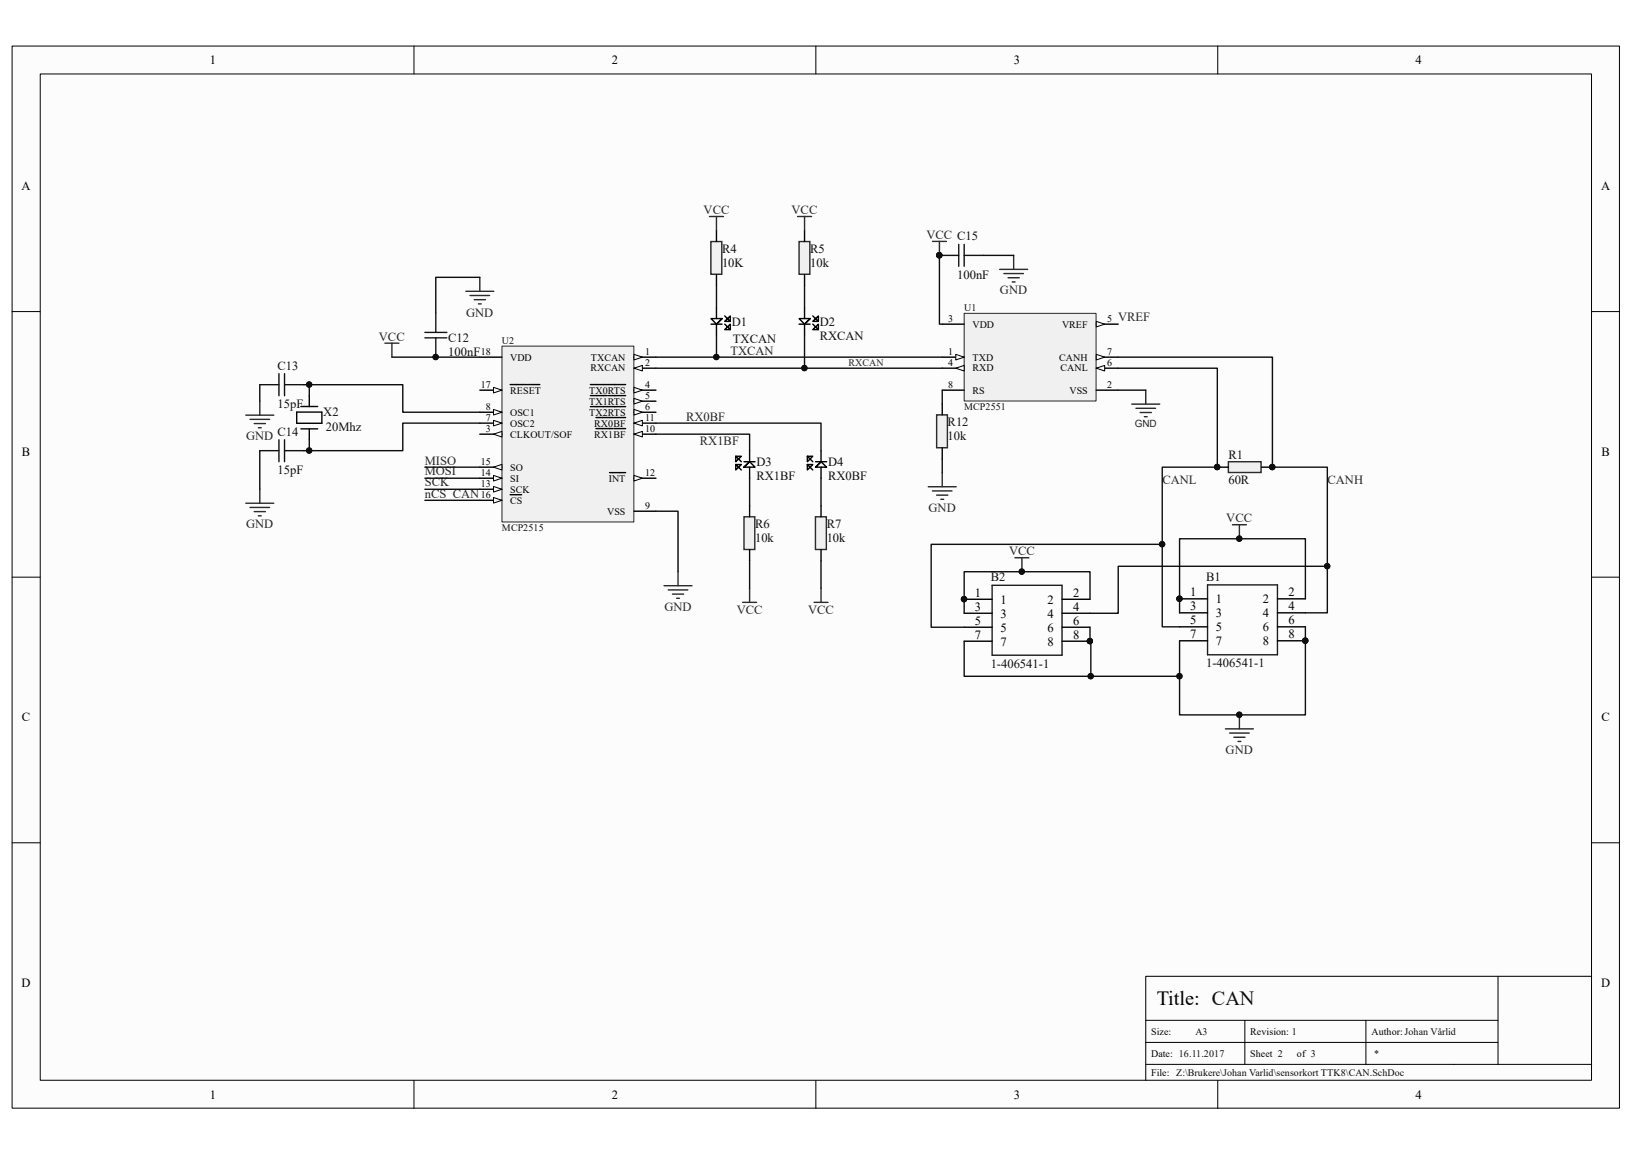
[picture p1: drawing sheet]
<svg xmlns="http://www.w3.org/2000/svg" width="297mm" height="210mm" viewBox="0 0 297 210" stroke-linecap="round" stroke-linejoin="round" font-family="sans-serif">
<path d="M2.2 8.4h292.5v193.3h-292.5z" fill="#fcfcfc"/>
<path d="M2.2 8.4h292.5v193.3h-292.5z" fill="none" stroke="#000" stroke-width=".18"/>
<path d="M7.4 13.5h282.2v183.1h-282.2z" fill="#fcfcfc"/>
<g fill="none" stroke="#000" stroke-width=".18">
<path d="M7.3 13.5h282.3v183.1h-282.3zM75.3 8.4v5.1M148.5 8.4v5.1M221.6 8.4v5.1M2.2 56.7h5.1M289.7 56.7h5.1M2.2 105h5.1M289.7 105h5.1M2.2 153.4h5.1M289.7 153.4h5.1M272.6 177.7v16M289.7 177.7h-81.2v18.9"/>
<path d="M75.3 196.6v5.1M148.5 196.6v5.1M208.5 185.7h64.1M208.5 193.7h81.2M208.5 189.7h64.1M221.6 196.6v5.1M226.6 185.7v8M248.6 185.7v8"/>
</g>
<path d="M175.5 57.1h24v15.9h-24z" fill="#f0f0f0"/>
<path d="M175.5 57h24v16h-24z" fill="none" stroke="#262626" stroke-width=".18"/>
<path d="M171.5 65h4" fill="none" stroke="#000" stroke-width=".25"/>
<path d="M173.9 64.5l1.6 .5-1.6 .5z" fill="#fcfcfc"/>
<path d="M173.9 64.5l1.6 .5-1.6 .5z" fill="none" stroke="#000" stroke-width=".18"/>
<path d="M171.5 59h4M171.5 67h4M199.5 71h4" fill="none" stroke="#000" stroke-width=".25"/>
<path d="M173.9 67l1.6-.5v1z" fill="#fcfcfc"/>
<path d="M173.9 67l1.6-.5v1z" fill="none" stroke="#000" stroke-width=".18"/>
<path d="M199.5 59h4" fill="none" stroke="#000" stroke-width=".25"/>
<path d="M199.5 58.5l1.5 .5-1.5 .5z" fill="#fcfcfc"/>
<path d="M199.5 58.5l1.5 .5-1.5 .5z" fill="none" stroke="#000" stroke-width=".18"/>
<path d="M199.5 67h4" fill="none" stroke="#000" stroke-width=".25"/>
<path d="M199.5 67l1.5-.5v1z" fill="#fcfcfc"/>
<path d="M199.5 67l1.5-.5v1z" fill="none" stroke="#000" stroke-width=".18"/>
<path d="M199.5 65h4" fill="none" stroke="#000" stroke-width=".25"/>
<path d="M199.5 64.5l1.5 .5-1.5 .5z" fill="#fcfcfc"/>
<path d="M199.5 64.5l1.5 .5-1.5 .5z" fill="none" stroke="#000" stroke-width=".18"/>
<path d="M171.5 71h4" fill="none" stroke="#000" stroke-width=".25"/>
<path d="M206 73.5h5.1M206.7 74.3h3.6M207.5 75.1h2M208.3 75.8h.5M208.5 71v2.5" fill="none" stroke="#262626" stroke-width=".25"/>
<path d="M223.6 84h5.9v2h-5.9z" fill-rule="evenodd" fill="#f0f0f0" stroke="#262626" stroke-width=".25"/>
<path d="M221.5 85h2.1M229.6 85h2" fill="none" stroke="#000" stroke-width=".25"/>
<g fill="#0e0e0e" stroke="#0e0e0e" stroke-width=".18">
<circle cx="231.5" cy="85" r=".48"/>
<circle cx="221.5" cy="85" r=".48"/>
</g>
<path d="M91.4 63h24v32h-24z" fill="#f0f0f0"/>
<path d="M91.4 63h24v32h-24z" fill="none" stroke="#262626" stroke-width=".18"/>
<path d="M115.4 65h4" fill="none" stroke="#000" stroke-width=".25"/>
<path d="M115.4 64.5l1.5 .5-1.5 .5z" fill="#fcfcfc"/>
<path d="M115.4 64.5l1.5 .5-1.5 .5z" fill="none" stroke="#000" stroke-width=".18"/>
<path d="M115.4 67h4" fill="none" stroke="#000" stroke-width=".25"/>
<path d="M115.4 67l1.5-.5v1z" fill="#fcfcfc"/>
<path d="M115.4 67l1.5-.5v1z" fill="none" stroke="#000" stroke-width=".18"/>
<path d="M87.3 79h4" fill="none" stroke="#000" stroke-width=".25"/>
<path d="M89.8 79l1.5-.5v1z" fill="#fcfcfc"/>
<path d="M89.8 79l1.5-.5v1z" fill="none" stroke="#000" stroke-width=".18"/>
<path d="M115.4 71h4" fill="none" stroke="#000" stroke-width=".25"/>
<path d="M115.4 70.5l1.5 .5-1.5 .5z" fill="#fcfcfc"/>
<path d="M115.4 70.5l1.5 .5-1.5 .5z" fill="none" stroke="#000" stroke-width=".18"/>
<path d="M107.4 70h3.2M110.7 70h2.2M113 70h.9M115.4 73h4" fill="none" stroke="#000" stroke-width=".25"/>
<path d="M115.4 72.5l1.5 .5-1.5 .5z" fill="#fcfcfc"/>
<path d="M115.4 72.5l1.5 .5-1.5 .5z" fill="none" stroke="#000" stroke-width=".18"/>
<path d="M107.4 72h3.1M110.7 72h2.2M113 72h.9M115.4 75h4" fill="none" stroke="#000" stroke-width=".25"/>
<path d="M115.4 74.5l1.5 .5-1.5 .5z" fill="#fcfcfc"/>
<path d="M115.4 74.5l1.5 .5-1.5 .5z" fill="none" stroke="#000" stroke-width=".18"/>
<path d="M87.3 77h4M107.4 74h3.2M110.7 74h2.2M113 74h.9" fill="none" stroke="#000" stroke-width=".25"/>
<path d="M89.8 76.5l1.5 .5-1.5 .5z" fill="#fcfcfc"/>
<path d="M89.8 76.5l1.5 .5-1.5 .5z" fill="none" stroke="#000" stroke-width=".18"/>
<path d="M87.3 75h4" fill="none" stroke="#000" stroke-width=".25"/>
<path d="M89.8 74.5l1.5 .5-1.5 .5z" fill="#fcfcfc"/>
<path d="M89.8 74.5l1.5 .5-1.5 .5z" fill="none" stroke="#000" stroke-width=".18"/>
<path d="M115.4 79h4M115.4 93h4" fill="none" stroke="#000" stroke-width=".25"/>
<path d="M115.4 79l1.5-.5v1z" fill="#fcfcfc"/>
<path d="M115.4 79l1.5-.5v1z" fill="none" stroke="#000" stroke-width=".18"/>
<path d="M108.5 78h3.1M111.8 78h1M112.9 78h1M115.4 77h4" fill="none" stroke="#000" stroke-width=".25"/>
<path d="M115.4 77l1.5-.5v1z" fill="#fcfcfc"/>
<path d="M115.4 77l1.5-.5v1z" fill="none" stroke="#000" stroke-width=".18"/>
<path d="M108.5 76h3.2M111.8 76h1M112.9 76h1M115.4 87h4" fill="none" stroke="#000" stroke-width=".25"/>
<path d="M115.4 86.5l1.5 .5-1.5 .5z" fill="#fcfcfc"/>
<path d="M115.4 86.5l1.5 .5-1.5 .5z" fill="none" stroke="#000" stroke-width=".18"/>
<path d="M87.3 89h4M110.9 86h3" fill="none" stroke="#000" stroke-width=".25"/>
<path d="M89.8 88.5l1.5 .5-1.5 .5z" fill="#fcfcfc"/>
<path d="M89.8 88.5l1.5 .5-1.5 .5z" fill="none" stroke="#000" stroke-width=".18"/>
<path d="M87.3 87h4" fill="none" stroke="#000" stroke-width=".25"/>
<path d="M89.8 86.5l1.5 .5-1.5 .5z" fill="#fcfcfc"/>
<path d="M89.8 86.5l1.5 .5-1.5 .5z" fill="none" stroke="#000" stroke-width=".18"/>
<path d="M87.3 85h4" fill="none" stroke="#000" stroke-width=".25"/>
<path d="M89.8 85l1.5-.5v1z" fill="#fcfcfc"/>
<path d="M89.8 85l1.5-.5v1z" fill="none" stroke="#000" stroke-width=".18"/>
<path d="M87.3 91.1h4" fill="none" stroke="#000" stroke-width=".25"/>
<path d="M89.8 90.5l1.5 .6-1.5 .5z" fill="#fcfcfc"/>
<path d="M89.8 90.5l1.5 .6-1.5 .5z" fill="none" stroke="#000" stroke-width=".18"/>
<path d="M87.3 71h4M92.8 90h1.2M94 90h.9" fill="none" stroke="#000" stroke-width=".25"/>
<path d="M89.8 70.5l1.5 .5-1.5 .5z" fill="#fcfcfc"/>
<path d="M89.8 70.5l1.5 .5-1.5 .5z" fill="none" stroke="#000" stroke-width=".18"/>
<g fill="none" stroke="#000" stroke-width=".25">
<path d="M129.4 59h2M130.4 56v2M131.4 58h-2l1 1 1-1-1 1v2M131.9 59l1 1v-1l-1 1h1M131.9 57.5l1 1v-1l-1 1h1M145.4 59h2M146.4 56v2M147.4 58h-2l1 1 1-1-1 1v2M147.9 59l1 1v-1l-1 1h1M147.9 57.5l1 1v-1l-1 1h1M87.3 65h4M92.8 70h3.2"/>
<path d="M96.1 70h2.1M133.9 83h1l-1 1v-1l1 1M133.9 84.5h1l-1 1v-1l1 1M135.4 84h2M136.4 82v2l-1 1 1-1 1 1h-2M136.4 85v2M146.9 83h1l-1 1v-1l1 1M146.9 84.5h1l-1 1v-1l1 1M148.4 84h2M149.4 82v2l-1 1 1-1 1 1h-2M149.4 85v2M214.7 109h5.1"/>
<path d="M214.7 111.5h5.1M214.7 114.1h5.1M214.7 116.6h5.1M232.5 109h5.1M232.5 111.5h5.1M232.5 114.1h5.1M232.5 116.6h5.1"/>
</g>
<path d="M224.3 95.5h2.5M225.6 95.5v2.5M223 132.6h5.1M223.8 133.4h3.5M224.5 134.2h2.1M225.3 134.9h.5M225.6 130.1v2.5" fill="none" stroke="#262626" stroke-width=".25"/>
<g fill="#0e0e0e" stroke="#0e0e0e" stroke-width=".18">
<circle cx="225.5" cy="98" r=".48"/>
<circle cx="225.5" cy="130.1" r=".48"/>
<circle cx="214.6" cy="109" r=".48"/>
<circle cx="237.5" cy="116.6" r=".48"/>
</g>
<path d="M219.8 106.4h12.7v12.8h-12.7z" fill="none" stroke="#1c1c1c" stroke-width=".25"/>
<path d="M135.4 94.1h2v5.9h-2z" fill-rule="evenodd" fill="#f0f0f0" stroke="#262626" stroke-width=".25"/>
<path d="M136.4 92v2.1M136.4 100.1v2" fill="none" stroke="#000" stroke-width=".25"/>
<path d="M148.4 94.1h2v5.9h-2z" fill-rule="evenodd" fill="#f0f0f0" stroke="#262626" stroke-width=".25"/>
<path d="M149.4 92v2.1M149.4 100.1v2" fill="none" stroke="#000" stroke-width=".25"/>
<path d="M145.4 44h2v5.9h-2z" fill-rule="evenodd" fill="#f0f0f0" stroke="#262626" stroke-width=".25"/>
<path d="M146.4 41.9v2.1M146.4 50v2" fill="none" stroke="#000" stroke-width=".25"/>
<path d="M129.4 44h2v5.9h-2z" fill-rule="evenodd" fill="#f0f0f0" stroke="#262626" stroke-width=".25"/>
<g fill="none" stroke="#000" stroke-width=".25">
<path d="M130.4 41.9v2.1M130.4 50v2M54 75h4.6v2h-4.6zM54.8 78h3M54.8 74h3M56.3 72v2M56.3 78v2M175.5 109.1h5.1M175.5 111.6h5.1M175.5 114.1h5.1M175.5 116.7h5.1M193.3 109.1h5.1"/>
<path d="M193.3 111.6h5.1M193.3 114.1h5.1M193.3 116.7h5.1"/>
</g>
<g fill="none" stroke="#262626" stroke-width=".25">
<path d="M129.1 39.4h2.6M130.4 39.4v2.5M145.1 39.4h2.6M146.4 39.4v2.5M84.8 53h5.1M85.5 53.8h3.6M86.3 54.5h2M87.1 55.3h.5M87.3 50.5v2.5M169.7 43.9h2.5M171 43.9v2.6M181.9 49h5.1"/>
<path d="M182.7 49.8h3.6M183.5 50.5h2M184.2 51.3h.5M184.5 46.5v2.5M44.7 75.6h5.1M45.5 76.3h3.6M46.3 77.1h2M47 77.8h.5M47.3 73v2.6M70 62.5h2.6M71.3 62.5v2.5M44.7 91.6h5.1"/>
<path d="M45.5 92.3h3.6M46.3 93.1h2M47 93.9h.5M47.3 89v2.6M168.9 88.6h5.1M169.7 89.3h3.6M170.5 90.1h2M171.2 90.9h.5M171.5 86v2.6M120.9 106.6h5M121.6 107.4h3.6M122.4 108.1h2"/>
<path d="M123.1 108.9h.6M123.4 104.1v2.5M135.1 109.6h2.6M136.4 107.1v2.5M148.2 109.6h2.5M149.4 107.1v2.5M184.7 101.5h2.6M186 101.5v2.6"/>
</g>
<g fill="none" stroke="#151515" stroke-width=".25">
<path d="M79.3 57v3.5M171 46.5h3.5M174.5 44.5v4M175.5 44.5v4M175.5 46.5h3.5M47.3 70h3.5M50.8 68v4M51.8 68v4M51.8 70h3.5M77.3 60.5h4M77.3 61.5h4M79.3 61.5v3.5"/>
<path d="M47.3 82h3.5M50.8 80v4M51.8 80v4M51.8 82h3.5"/>
</g>
<g fill="#0e0e0e" stroke="#0e0e0e" stroke-width=".18">
<circle cx="79.3" cy="65" r=".48"/>
<circle cx="175.4" cy="109" r=".48"/>
<circle cx="198.3" cy="116.7" r=".48"/>
<circle cx="186" cy="104" r=".48"/>
<circle cx="170.9" cy="46.5" r=".48"/>
</g>
<path d="M180.6 106.5h12.7v12.7h-12.7z" fill="none" stroke="#1c1c1c" stroke-width=".25"/>
<path d="M170.5 75.5h1.9v6h-1.9z" fill-rule="evenodd" fill="#f0f0f0" stroke="#262626" stroke-width=".25"/>
<path d="M171.5 73.5v2M171.5 81.5v2" fill="none" stroke="#000" stroke-width=".25"/>
<g fill="none" stroke="#0e0e0e" stroke-width=".25">
<path d="M87.3 50.5h-8v6.5M130.4 52v4M146.4 52v4M171 46.5v12.5h.5M179 46.5h5.5M47.3 70v3M55.3 70h1v2M56.3 70h17v5h14M71.3 65h16M87.3 77h-14v5h-17M119.4 79h17v3M119.4 77h30v5"/>
<path d="M119.4 67h52.1M119.4 65h52.1M130.4 61v4M146.4 61v6M171.5 71v2.5M203.5 67h18v18h-10v29.1h3.2M203.5 65h28.1v20h10v26.5h-4M203.5 71h5M47.3 82v7M56.3 80v2h-1M77.3 85h10M77.3 87h10"/>
<path d="M77.3 89h10M77.3 91.1h10M119.4 93h4v11.1M136.4 87v5M149.4 87v5M171.5 83.5v2.5M211.5 99.1h-42v15h6M136.4 102.1v5M149.4 102.1v5M175.5 116.7v6.4h39.2M198.4 114.1v2.6h.1v6.4M198.4 109.1v-5h-22.9v7.5"/>
<path d="M237.6 109v-11h-22.9v13.5M237.6 114.1v16h-22.9v-13.5M241.6 103.1h-38.1v8.5h-5.1"/>
</g>
<g fill="#0e0e0e" stroke="#0e0e0e" stroke-width=".18">
<circle cx="56.3" cy="82" r=".48"/>
<circle cx="56.3" cy="70" r=".48"/>
<circle cx="130.4" cy="65" r=".48"/>
<circle cx="146.4" cy="67" r=".48"/>
<circle cx="211.5" cy="99" r=".48"/>
<circle cx="198.3" cy="116.7" r=".48"/>
<circle cx="198.5" cy="123.1" r=".48"/>
<circle cx="241.5" cy="103" r=".48"/>
<circle cx="186" cy="104" r=".48"/>
<circle cx="175.4" cy="109" r=".48"/>
<circle cx="225.5" cy="98" r=".48"/>
<circle cx="214.6" cy="109" r=".48"/>
<circle cx="170.9" cy="46.5" r=".48"/>
<circle cx="214.6" cy="123.1" r=".48"/>
<circle cx="221.5" cy="85" r=".48"/>
<circle cx="231.5" cy="85" r=".48"/>
<circle cx="225.5" cy="130.1" r=".48"/>
<circle cx="237.5" cy="116.6" r=".48"/>
</g>
<text font-size="3.7" x="210.5" y="182.9">Title: CAN</text>
<g font-size="2.3">
<text x="38.2" y="11.7">1</text>
<text x="111.3" y="11.7">2</text>
<text x="184.5" y="11.7">3</text>
<text x="257.6" y="11.7">4</text>
<text x="3.9" y="34.6">A</text>
<text x="291.4" y="34.6">A</text>
<text x="4" y="82.9">B</text>
<text x="291.5" y="82.9">B</text>
<text x="177.4" y="108.6">1</text>
<text x="177.4" y="111.1">3</text>
<text x="177.4" y="113.7">5</text>
<text x="182.1" y="109.9">1</text>
<text x="182.1" y="112.4">3</text>
<text x="190.6" y="109.9">2</text>
<text x="190.6" y="112.4">4</text>
<text x="195.3" y="108.6">2</text>
<text x="195.3" y="111.1">4</text>
<text x="195.3" y="113.7">6</text>
<text x="216.6" y="108.5">1</text>
<text x="216.6" y="111">3</text>
<text x="216.6" y="113.6">5</text>
<text x="221.3" y="109.8">1</text>
<text x="221.3" y="112.3">3</text>
<text x="229.8" y="109.8">2</text>
<text x="229.8" y="112.3">4</text>
<text x="234.5" y="108.5">2</text>
<text x="234.5" y="111">4</text>
<text x="234.5" y="113.6">6</text>
<text x="177.4" y="116.2">7</text>
<text x="182.1" y="114.9">5</text>
<text x="182.1" y="117.5">7</text>
<text x="190.6" y="114.9">6</text>
<text x="190.6" y="117.5">8</text>
<text x="195.3" y="116.2">8</text>
<text x="216.6" y="116.1">7</text>
<text x="221.3" y="114.9">5</text>
<text x="221.3" y="117.4">7</text>
<text x="229.8" y="114.9">6</text>
<text x="229.8" y="117.4">8</text>
<text x="234.5" y="116.1">8</text>
<text x="4" y="131.3">C</text>
<text x="291.5" y="131.3">C</text>
<text x="3.9" y="179.6">D</text>
<text x="291.4" y="179.6">D</text>
<text x="38.2" y="199.9">1</text>
<text x="111.3" y="199.9">2</text>
<text x="184.5" y="199.9">3</text>
<text x="257.6" y="199.9">4</text>
</g>
<g font-size="2.3" fill="#262626">
<text x="128.1" y="38.9">VCC</text>
<text x="144.1" y="38.9">VCC</text>
<text x="168.6" y="43.4">VCC C15</text>
<text x="182" y="53.6">GND</text>
<text x="84.8" y="57.6">GND</text>
<text x="203.5" y="58.5">VREF</text>
<text x="69" y="62">VCC</text>
<text x="132.9" y="64.5">TXCAN</text>
<text x="124.9" y="76.5">RX0BF</text>
<text x="44.8" y="80.1">GND</text>
<text x="127.4" y="81">RX1BF</text>
<text x="77.3" y="84.5">MISO</text>
<text x="77.3" y="86.5">MOSI</text>
<text x="77.3" y="88.5">SCK</text>
<text x="211.5" y="88.1">CANL</text>
<text x="241.6" y="88.1">CANH</text>
<text x="77.3" y="90.6">nCS_CAN</text>
<text x="169" y="93.2">GND</text>
<text x="223.2" y="95">VCC</text>
<text x="44.8" y="96.2">GND</text>
<text x="183.6" y="101">VCC</text>
<text x="120.9" y="111.2">GND</text>
<text x="134.1" y="111.7">VCC</text>
<text x="147.1" y="111.7">VCC</text>
<text x="223.1" y="137.2">GND</text>
</g>
<g font-size="2.3" fill="#0e0e0e">
<text x="131.4" y="46">R4</text>
<text x="147.4" y="46">R5</text>
<text x="131.4" y="48.6">10K</text>
<text x="147.4" y="48.6">10k</text>
<text x="174.2" y="50.8">100nF</text>
<text x="133.2" y="59.3">D1</text>
<text x="149.2" y="59.3">D2</text>
<text x="81.6" y="62.3">C12</text>
<text x="81.6" y="64.8">100nF</text>
<text x="133.4" y="62.5">TXCAN</text>
<text x="149.2" y="61.8">RXCAN</text>
<text x="50.5" y="67.3">C13</text>
<text x="50.5" y="74.3">15pF</text>
<text x="58.8" y="75.8">X2</text>
<text x="172.5" y="77.6">R12</text>
<text x="50.5" y="79.3">C14</text>
<text x="59.3" y="78.5">20Mhz</text>
<text x="172.5" y="80.1">10k</text>
<text x="223.6" y="83.5">R1</text>
<text x="50.5" y="86.3">15pF</text>
<text x="137.7" y="84.8">D3</text>
<text x="137.7" y="87.4">RX1BF</text>
<text x="150.7" y="84.8">D4</text>
<text x="150.7" y="87.4">RX0BF</text>
<text x="223.6" y="88.1">60R</text>
<text x="137.4" y="96.1">R6</text>
<text x="137.4" y="98.6">10k</text>
<text x="150.5" y="96.1">R7</text>
<text x="150.5" y="98.6">10k</text>
<text x="180.3" y="105.8">B2</text>
<text x="219.5" y="105.7">B1</text>
<text x="180.3" y="121.5">1-406541-1</text>
<text x="219.5" y="121.5">1-406541-1</text>
</g>
<g font-size="1.8">
<text x="172.6" y="58.6">3</text>
<text x="177" y="59.6">VDD</text>
<text x="193.3" y="59.6">VREF</text>
<text x="201.5" y="58.6">5</text>
<text x="87.5" y="64.6">18</text>
<text x="92.8" y="65.6">VDD</text>
<text x="107.5" y="65.6">TXCAN</text>
<text x="117.4" y="64.6">1</text>
<text x="172.6" y="64.6">1</text>
<text x="177" y="65.6">TXD</text>
<text x="192.8" y="65.6">CANH</text>
<text x="201.5" y="64.6">7</text>
<text x="87.5" y="70.6">17</text>
<text x="92.8" y="71.6">RESET</text>
<text x="107.2" y="71.6">TX0RTS</text>
<text x="107.4" y="67.6">RXCAN</text>
<text x="117.4" y="66.6">2</text>
<text x="117.4" y="70.6">4</text>
<text x="172.6" y="66.6">4</text>
<text x="172.6" y="70.6">8</text>
<text x="177" y="67.6">RXD</text>
<text x="177" y="71.6">RS</text>
<text x="193" y="67.6">CANL</text>
<text x="194.6" y="71.6">VSS</text>
<text x="201.5" y="70.6">2</text>
<text x="201.5" y="66.6">6</text>
<text x="88.4" y="76.6">7</text>
<text x="88.4" y="74.6">8</text>
<text x="92.8" y="77.6">OSC2</text>
<text x="92.8" y="75.6">OSC1</text>
<text x="107.2" y="73.6">TX1RTS</text>
<text x="107.2" y="75.6">TX2RTS</text>
<text x="108.2" y="77.6">RX0BF</text>
<text x="117.4" y="72.6">5</text>
<text x="117.4" y="74.6">6</text>
<text x="117.4" y="76.6">11</text>
<text x="88.4" y="78.6">3</text>
<text x="92.8" y="79.6">CLKOUT/SOF</text>
<text x="108.2" y="79.6">RX1BF</text>
<text x="117.4" y="78.6">10</text>
<text x="87.5" y="88.6">13</text>
<text x="87.5" y="86.7">14</text>
<text x="87.5" y="84.6">15</text>
<text x="92.8" y="89.7">SCK</text>
<text x="92.8" y="87.7">SI</text>
<text x="92.8" y="85.6">SO</text>
<text x="110.8" y="87.7">INT</text>
<text x="117.4" y="86.7">12</text>
<text x="87.5" y="90.6">16</text>
<text x="92.8" y="91.7">CS</text>
<text x="110.5" y="93.7">VSS</text>
<text x="117.4" y="92.6">9</text>
<text x="209.5" y="188.3">Size:</text>
<text x="227.5" y="188.3">Revision: 1</text>
<text x="249.6" y="188.3">Author:Johan Vårlid</text>
<text x="209.5" y="192.3">Date: 16.11.2017</text>
<text x="209.5" y="195.8">File: Z:\Brukere\Johan Varlid\sensorkort TTK8\CAN.SchDoc</text>
<text x="227.5" y="192.3">Sheet 2</text>
<text x="236" y="192.3">of 3</text>
</g>
<g font-size="1.8" fill="#0e0e0e">
<text x="175.5" y="56.6">U1</text>
<text x="91.4" y="62.6">U2</text>
<text x="175.5" y="74.6">MCP2551</text>
<text x="91.4" y="96.7">MCP2515</text>
<text x="217.6" y="188.3">A3</text>
<text x="250.1" y="192.3">*</text>
</g>
<g font-size="1.8" fill="#262626">
<text x="154.4" y="66.6">RXCAN</text>
<text x="206.5" y="77.7">GND</text>
</g>
</svg>
